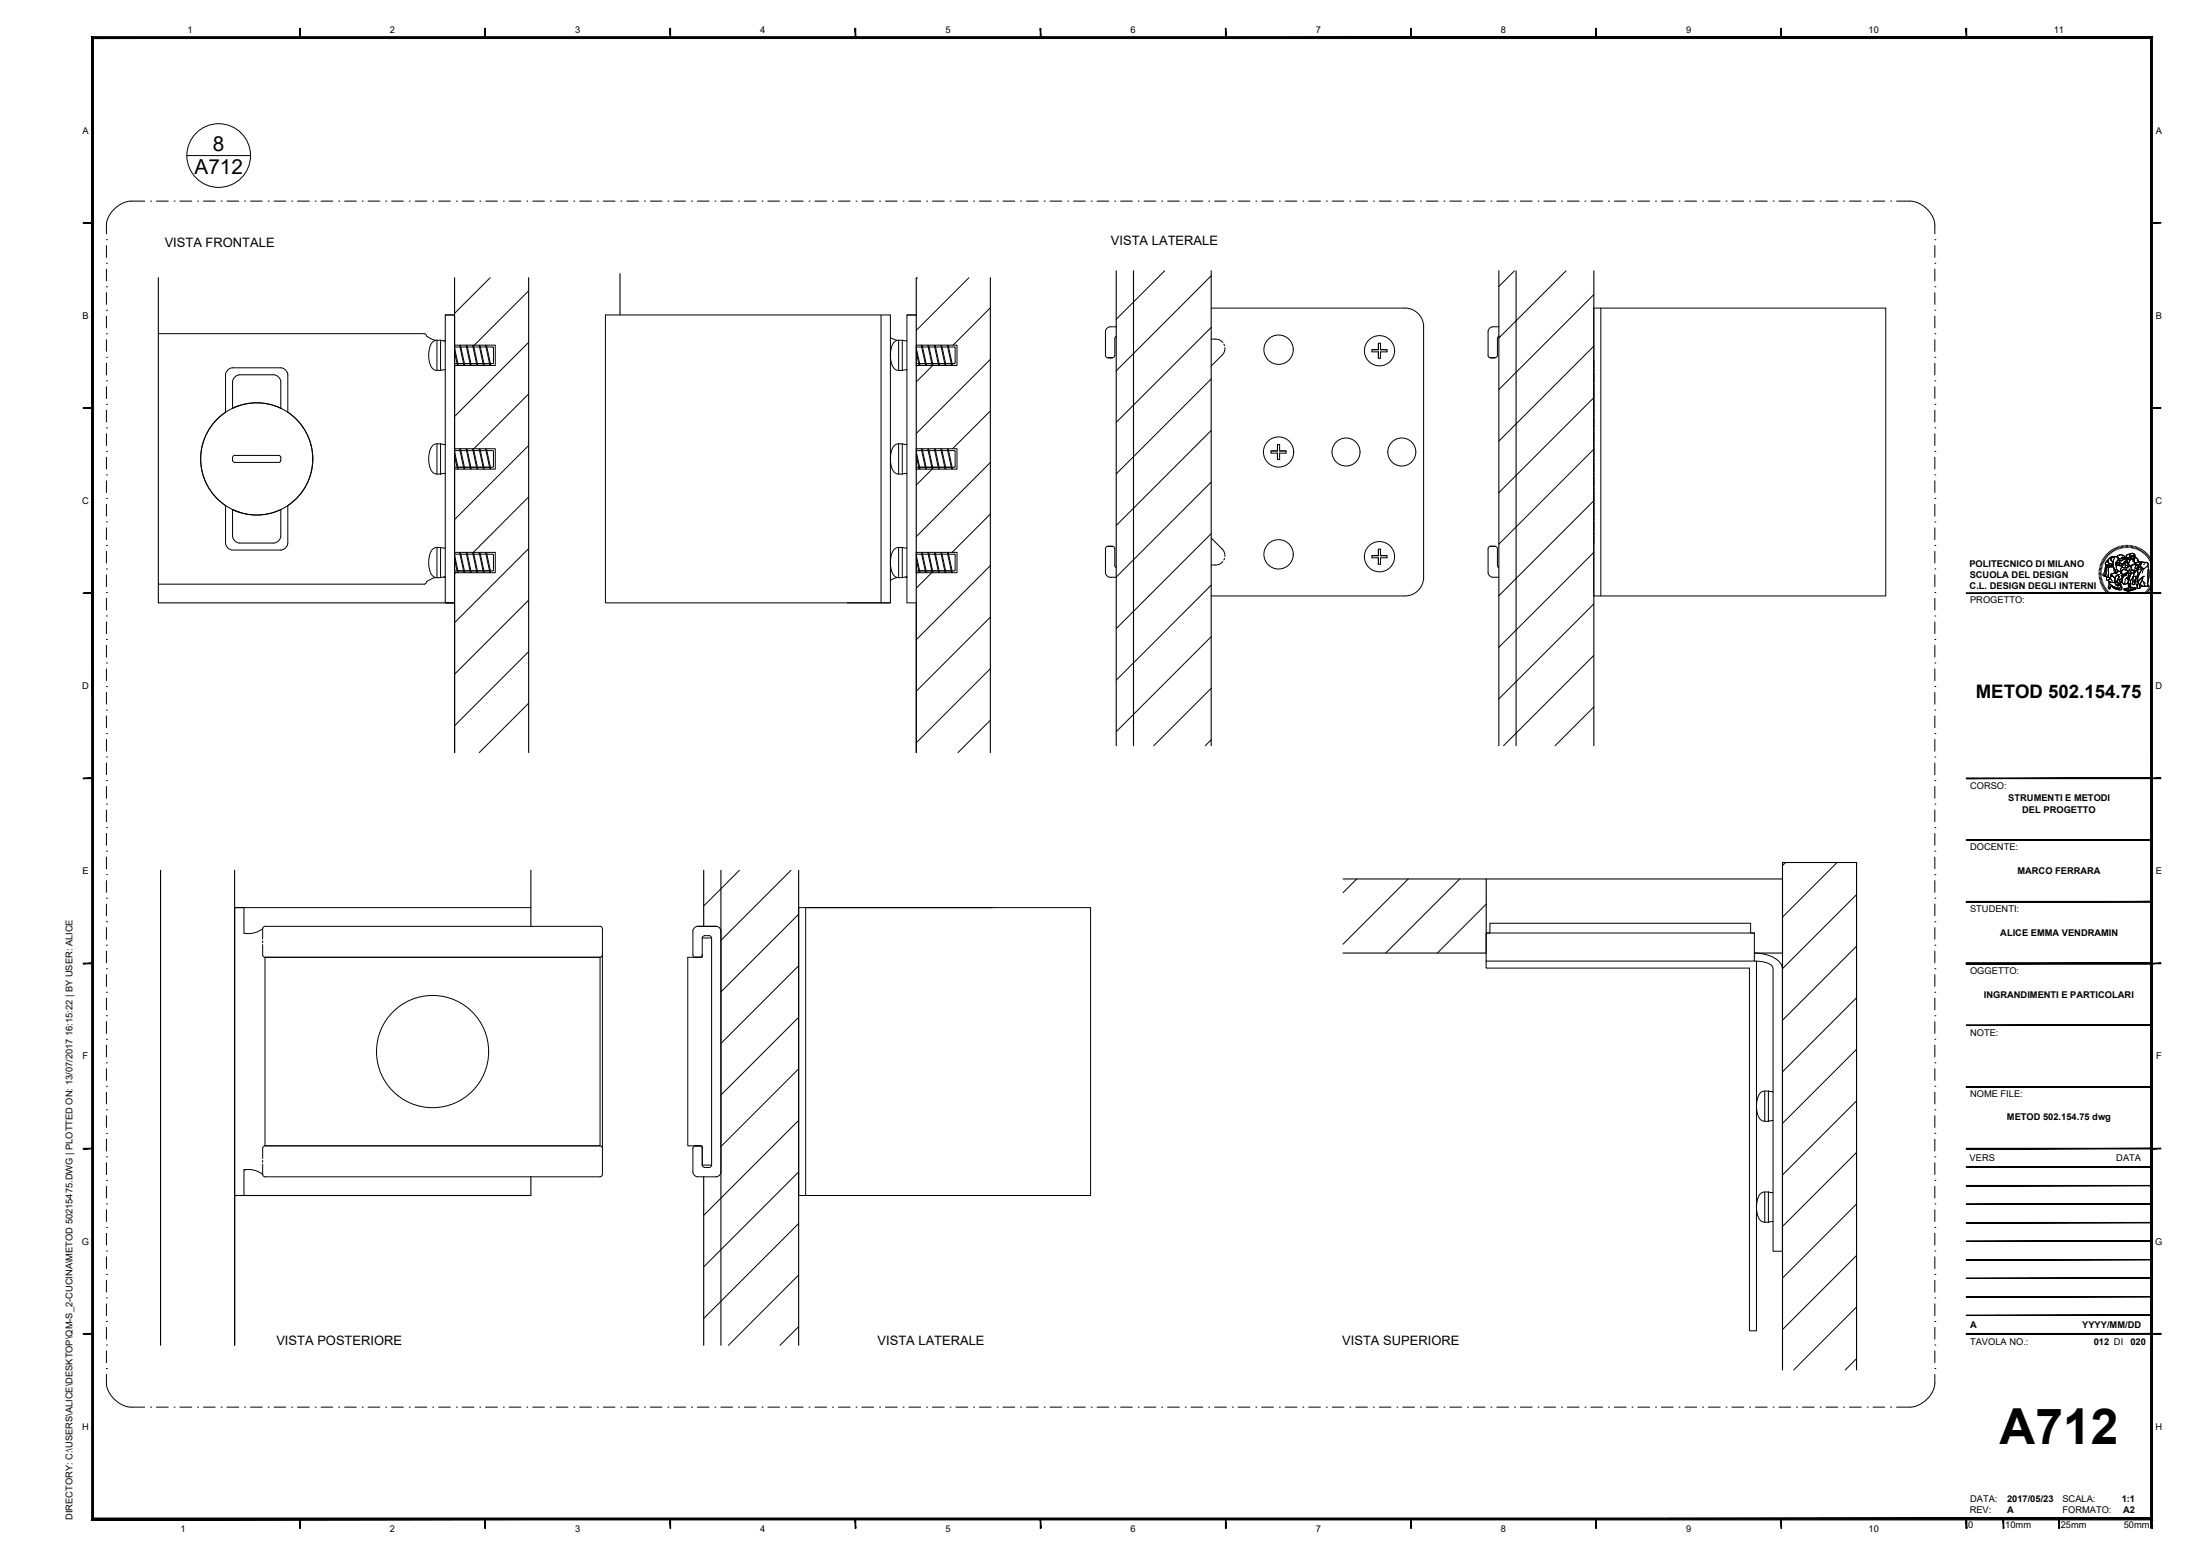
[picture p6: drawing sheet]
<svg xmlns="http://www.w3.org/2000/svg" width="594mm" height="420mm" viewBox="0 0 594 420" stroke-linecap="round" stroke-linejoin="round" font-family="sans-serif">
<!-- layer: A-FURN -->
<g fill="none" stroke="#000" stroke-width=".27">
<path d="M132.4 75l-9.6 9.6M142.8 78.5l-14.7 14.7M247.7 75l-.3 .3M261.6 75l-14.2 14.2M314.5 73.1l-13.1 13.1M327.1 74.5l-25.7 25.6M409 73.1l-4.3 4.2M422.9 73.1l-18.2 18.2M430.4 79.5l-25.7 25.7M122.8 93.7v-.5h10.9v5.5h-10.9M142.8 92.4l-20 20M247.4 93.2h11v5.5h-11"/>
<path d="M251.9 98.7l-4.5 4.4M267.4 83.1l-10 10.1M267.4 97l-20 20M327.1 88.4l-25.7 25.6M430.4 93.5l-25.7 25.6M142.8 106.4l-14.9 14.8M267.4 111l-10.2 10.2M327.1 116.2l-25.7 25.7M327.1 102.3l-25.7 25.7M430.4 107.4l-25.7 25.6M122.8 121.2h10.9v5.5h-10.9M142.8 120.3l-20 20"/>
<path d="M142.8 134.2l-15 15M247.4 121.2h11v5.5h-11M251.7 126.7l-4.3 4.3M267.4 124.9l-20 20M267.4 138.8l-10.3 10.4M327.1 130.2l-25.7 25.6M430.4 121.3l-25.7 25.6M430.4 135.2l-25.7 25.7M122.8 149.2h10.9v5.4h-10.9M142.8 148.1l-20 20M247.4 149.2h11v5.4h-11M251.6 154.6l-4.2 4.2"/>
<path d="M267.4 152.7l-20 20M327.1 144.1l-25.7 25.6M327.1 158l-25.7 25.7M430.4 149.1l-25.7 25.7M142.8 162l-20 20M142.8 176l-20 20M247.4 162.8v40.4M267.4 166.6l-20 20.1M327.1 171.9l-25.7 25.7M430.4 163.1l-25.7 25.6M430.4 177l-24.4 24.4M142.8 189.9l-13.4 13.3"/>
<path d="M267.4 180.6l-20 20M267.4 194.5l-8.7 8.7M327.1 185.8l-15.6 15.6M327.1 199.8l-1.6 1.6M430.4 190.9l-10.5 10.5M199.7 235l-9.7 9.7M213.6 235l-18.9 18.9M366.4 237.3l-3.7 3.7M380.3 237.3l-17.6 17.7M394.2 237.3l-20 20M482.2 232.9l-.9 .8M496.1 232.9l-14.8 14.8"/>
<path d="M215.7 246.9l-21 20.9M401.3 244.2l-13.2 13.1M501.3 241.6l-20 20M501.3 255.5l-20 20M215.7 260.8l-21 21M215.7 274.7l-21 21M501.3 269.4l-20 20M215.7 288.6l-21 21M501.3 283.3l-20 20M501.3 297.3l-20 20M215.7 302.5l-25.7 25.7M215.7 316.5l-25.7 25.6"/>
<path d="M501.3 311.2l-20 20M215.7 330.4l-25.7 25.6M501.3 325.1l-20 20M501.3 339l-20 20M215.7 344.3l-19 19M215.7 358.2l-5.1 5.1M501.3 352.9l-16.9 17M501.3 366.9l-3 3"/>
</g>
<g fill="none" stroke="#000" stroke-width=".3">
<path d="M42.8 75v87.8h80v40.4v-128.2M142.8 75v128.2M167.4 73.9v11.2M247.4 75v128.2M267.4 75v128.2M301.4 73.1v128.3M306.1 73.1v128.3M327.1 73.1v128.3M404.7 73.1v128.3M409.4 73.1v128.3M430.4 73.1v128.3M43.4 235v128.3"/>
<path d="M63.4 235v128.3v-40.5h80v-5M143.4 235v15.1M190 235v15.1M194.7 235v128.3M215.7 235v128.3M362.7 237.3h118.6v20h-7.6M401.3 237.3v20h-38.6M190 317.8v45.5M481.3 369.9v-137h20v137"/>
</g>
<!-- layer: meccanismi -->
<g fill="none" stroke="#000" stroke-width=".27">
<path d="M42.8 90.1h71.8l.5 .3a3.4 3.4 0 0 0 2.5 1.5M61.5 99.9l1.3-.6h13a2.09 2.09 0 0 1 1.9 1.9v10.1a15.2 15.2 0 0 1 0 25.2v10.1a2.11 2.11 0 0 1-1.9 1.9h-13a2.14 2.14 0 0 1-1.9-1.9v-10.1a15.2 15.2 0 0 1 0-25.2v-10.1l.2-.7zM120.2 85.1h2.6v77.7h-2.6M120.2 92h-.4M122.8 85.1h-2.6v77.7M163.5 85.1h76.9v77.7h-76.9zM237.9 85.1v77.7M240.4 91.1l1.9 .8M244.9 85.1h2.5h-2.5v77.7h2.5M300.4 96.6h-1.3h1.3M301.4 88.2l-1.9 .1-.6 .3-.4 .7v6.7l.2 .4 .4 .2M301.4 90.8l-.4 .5v4.7l-.2 .4-.4 .2"/>
<path d="M327.1 83.2h52.3a5.1 5.1 0 0 1 5 5M327.1 91.6h1.1a2.55 2.55 0 0 1 2 .9M330.5 92.9l.2 .4M330.8 93.8a2.55 2.55 0 0 1-.8 2.1l-2.9 2.9M384.4 88.2v67.7M403.7 96.6h-1.2h1.2M404.7 88.2l-1.9 .1-.6 .3-.3 .6-.1 6.8 .2 .4 .5 .2M405 90.8l-.6 .5-.1 4.8-.6 .5M430.4 83.2h78.8v77.7h-78.8zM430.4 97.5v1.8M430.4 99.8v.5M432.3 83.2v77.7"/>
<path d="M63.4 101.8l1.3-.6h9.2a2.12 2.12 0 0 1 1.9 1.9v7.1a15.1 15.1 0 0 0-13 .1v-7.4zM64.6 109.5l-1.8 .7M430.4 100.8v2.5M430.4 103.8v.5M430.4 104.8v2.5M430.4 107.8v.5M430.4 108.8v2.5M430.4 111.8v.5M430.4 112.8v2.5M430.4 115.8v.5M430.4 116.8v2.5M430.4 119.8v.5"/>
<path d="M62.8 137.6a15.1 15.1 0 0 0 13 0v7.2a2.09 2.09 0 0 1-1.9 1.8h-9.2a2.12 2.12 0 0 1-1.9-1.8zM62.8 137.6l1.8 .7M63 123.2l.4-.2h11.9l.5 .3v1l-.2 .4-.3 .2h-11.9l-.6-.5zM430.4 120.8v2.5M430.4 123.8v.5M430.4 124.8v2.5M430.4 127.8v.5M430.4 128.8v2.5M430.4 131.8v.5M430.4 132.8v2.5M430.4 135.8v.5M430.4 136.8v2.5"/>
<path d="M430.4 139.8v.5M117.6 155.9a3.5 3.5 0 0 0-2.6 1.6l-.4 .2h-71.8M119.8 155.8l.4 .1M242.3 155.9l-1.9 .8M244.5 155.8l.4 .1M299.1 147.5l-.4 .2-.2 .4v6.7l.4 .7 .6 .4h1.9M300.4 147.5h-1.3h1.3M300.4 147.5l.4 .2 .2 .4v4.7l.4 .5M327.1 145.3l2.9 3a2.54 2.54 0 0 1 .8 2M330.2 151.6a2.51 2.51 0 0 1-2 1h-1.1M330.7 150.8l-.2 .4M384.4 155.9a5.1 5.1 0 0 1-5 5h-52.3"/>
<path d="M402.5 147.5l-.5 .2-.2 .4 .1 6.9 .3 .5 .7 .4h1.8M403.7 147.5h-1.2h1.2M403.7 147.5l.6 .5 .1 4.7 .3 .6M430.4 140.8v2.5M430.4 143.8v.5M430.4 144.8v1.9M120.2 162.8h2.6M228.8 162.8h11.6M63.4 245.1h2.5h-2.5v77.7h2.5M70.9 253.6v-2.8l.2-.5 .5-.2h90.4l.5 .2 .2 .5v66.3l-.3 .6-90.8 .1-.5-.2-.2-.5M70.9 255.1v2.8l.2 .4 .5 .2M70.9 254.1v.5"/>
<path d="M71.6 258.5v50.9h90.4v-50.9M71.6 258.5h90.4M143.4 245.1h-77.5v6.9a6.2 6.2 0 0 0 5-1.2M162.7 257.9l-.2 .4-.5 .2M187.7 258.5l-.4-.2-.2-.4v-6.6l.4-.8 .9-.4h5l.9 .4 .4 .9v65.1l-.4 .9-.9 .4h-5l-.9-.4-.4-.8v-6.6l.2-.4 .4-.2M189 258.5h-1.3h1.3M189.6 257.9l-.2 .4-.4 .2M189.6 253.3l.2-.4 .5-.3 1.3 .1 .6 .6M189.6 257.9v.6h-3.9v50.9h3.9v5.2M189.6 253.3v4.6M189.6 253.3h2.6M192.2 253.3v61.3"/>
<path d="M268 245.1h-52.3v77.7h78.8v-77.7h-76.9v77.7M401.3 259.5v1.9h71.1v98h1.9v-99.9M401.3 259.5h72.4M401.3 251.9h1v-2.6h70.4v2.6h1M473.7 251.9v7.6a5.7 5.7 0 0 1 4.9 1.5l.2 .7v76.2h2.5v-76.2a4.9 4.9 0 0 0-4.2-3.9l-3.4-.5M473.7 251.9h-72.4v7.6M65.9 315.9v6.9M66.3 315.8l-.4 .1a6.2 6.2 0 0 1 5 1.2M70.9 313.3v.5M70.9 314.3v2.8M162.7 310l-.2-.4-.5-.2h-90.4l-.7 .5v2.9M189 309.4h-1.3h1.3"/>
<path d="M189 309.4l.6 .5v4.7M189.6 314.6l.2 .4 .5 .2h1.3l.6-.6M189.6 314.6h2.6M63.4 322.8h2.5"/>
<circle cx="345.3" cy="94.4" r="4"/>
<circle cx="69.3" cy="123.9" r="15.1"/>
<circle cx="363.5" cy="122.1" r="3.8"/>
<circle cx="378.5" cy="122.1" r="3.8"/>
<circle cx="345.3" cy="149.7" r="4"/>
<circle cx="116.8" cy="283.9" r="15.1"/>
</g>
<!-- layer: viti -->
<g fill="none" stroke="#000" stroke-width=".27">
<path d="M118 91.9v8.1M119 91.9v8.1M120.2 99.8l-1.3 .2M120.2 92.1l-2.2-.2a2.57 2.57 0 0 0-2.1 2.8l-.1 1.3a4 4 0 0 0 1.8 4h.4M122.8 93.7h10.2l.3 .2v4.1l-.3 .2h-10.2M122.8 98.8h.1M122.8 94l.8 4.6-.8-3.5M122.8 93.1v5.7M124.1 93.3h.3l1 5.3zM125.9 93.3h.2l1 5.3zM127.7 93.3h.2l1 5.3zM129.4 93.3h.2l1 5.3z"/>
<path d="M131.2 93.3h.2l1 5.3zM242.7 91.9v8.1M243.6 91.9v8.1M244.9 99.8l-1.3 .2M244.9 92.1l-2.2-.2a2.55 2.55 0 0 0-2.2 2.8l-.1 1.3a4.5 4.5 0 0 0 1.7 3.9l.6 .1M247.4 93.7h10.3l.2 .2v4.1l-.2 .2h-10.3M247.4 98.8h.1M247.4 94l.9 4.6-.1-.1-.8-3.4M247.4 93.1v5.7M248.8 93.3h.2l1.1 5.3zM250.6 93.3h.2l1 5.3zM252.3 93.3h.3l1 5.3z"/>
<path d="M254.1 93.3h.2l1 5.3zM255.8 93.3h.3l1 5.3zM372.2 92.7v1.7h-1.7M372.2 95v1.8M372.8 94.4v-1.7h-.6v1.7h-1.7v.6h1.7M372.8 94.4h1.8v.6h-1.8v1.8h-.6v-1.8M372.8 94.4h1.8M118 100h.9M118 119.8v8.2M119 119.8v8.2M242.7 100h.9M242.7 119.8v8.2"/>
<path d="M243.6 119.8v8.2M118 128h.9M120.2 127.8l-1.3 .2M120.2 120.1l-2.2-.3a2.59 2.59 0 0 0-2.1 2.8l-.1 1.4a4 4 0 0 0 1.8 4h.4M122.8 121.7h10.2l.3 .2v4l-.3 .3h-10.2M122.8 122l.9 4.6-.2-.1-.7-3.5M122.8 121.1v5.7M124.1 121.3h.3l1.1 5.3-.2-.1zM125.9 121.3h.2l1.1 5.3-.2-.1zM127.7 121.3h.2l1.1 5.3-.2-.1zM129.4 121.3h.2l1.1 5.3-.2-.1zM131.2 121.3h.2l1.1 5.3-.2-.1z"/>
<path d="M242.7 128h.9M244.9 127.8l-1.3 .2M244.9 120.1l-2.2-.3a2.58 2.58 0 0 0-2.2 2.8l-.1 1.4a4.5 4.5 0 0 0 1.7 3.9l.6 .1M247.4 121.7h10.3l.2 .2v4l-.2 .3h-10.3M247.4 122l.9 4.6-.1-.1-.8-3.5M247.4 121.1v5.7M248.8 121.3h.2l1.1 5.3-.2-.1zM250.6 121.3h.2l1.1 5.3-.2-.1zM252.3 121.3h.3l1 5.3-.2-.1zM254.1 121.3h.2l1.1 5.3-.2-.1zM255.8 121.3h.3l1 5.3-.2-.1zM345 120v1.8h-1.8"/>
<path d="M345 122.4v1.7M345.5 121.8v-1.8h-.5v1.8h-1.8v.6h1.8M345.5 121.8h1.8v.6h-1.8v1.7h-.5v-1.7M345.5 121.8h1.8M118 147.8v8.2M118 156h.9M119 147.8v8.2M120.2 155.8l-1.3 .2M120.2 148l-2.2-.2a2.57 2.57 0 0 0-2.1 2.8l-.1 1.4a4.5 4.5 0 0 0 1.6 3.9l.6 .1M122.8 149.7l10.2-.1 .3 .3v4l-.3 .2h-10.2M122.8 154.7h.1M122.8 149.9l.9 4.7-.2-.1-.7-3.5"/>
<path d="M122.8 149.1v5.6M124.1 149.3h.3l1.1 5.3-.2-.1zM125.9 149.3h.2l1.1 5.3-.2-.1zM127.7 149.3h.2l1.1 5.3-.2-.1zM129.4 149.3h.2l1.1 5.3-.2-.1zM131.2 149.3h.2l1.1 5.3-.2-.1zM242.7 156h.9M242.7 147.8v8.2M243.6 147.8v8.2M244.9 155.8l-1.3 .2M244.9 148l-2.2-.2a2.55 2.55 0 0 0-2.2 2.8l-.1 1.3a4.5 4.5 0 0 0 1.7 4l.6 .1M247.4 149.7l10.3-.1 .2 .3v4l-.2 .2h-10.3"/>
<path d="M247.4 154.7h.1M247.4 149.9l.9 4.7-.1-.1-.8-3.5M247.4 149.1v5.6M248.8 149.3h.2l1.1 5.3-.2-.1zM250.6 149.3h.2l1.1 5.3-.2-.1zM252.3 149.3h.3l1 5.3-.2-.1zM254.1 149.3h.2l1.1 5.3-.2-.1zM255.8 149.3h.3l1 5.3-.2-.1zM372.2 148.3v1.7h-1.7M372.2 150.6v1.8M372.8 150v-1.7h-.6v1.7h-1.7v.6h1.7M372.8 150h1.8v.6h-1.8v1.8h-.6v-1.8"/>
<path d="M372.8 150h1.8M476.5 294.6v8.2M477.5 294.6v8.2M477.6 294.6l1.2 .2M477.6 294.6h-1.1a2.55 2.55 0 0 0-2.1 2.8l-.1 1.4a4.8 4.8 0 0 0 1.5 3.8l.7 .2M477.6 302.8h-1.1M478.8 302.6l-1.2 .2M476.5 321.9v8.1M477.5 321.9v8.1M477.6 321.9l1.2 .2M477.6 321.9h-1.1a2.55 2.55 0 0 0-2.1 2.8l-.1 1.3a4.5 4.5 0 0 0 1.7 3.9l.5 .1M478.8 329.8l-2.3 .2"/>
<circle cx="372.5" cy="94.7" r="4.1"/>
<circle cx="345.3" cy="122.1" r="4.1"/>
<circle cx="372.5" cy="150.3" r="4.1"/>
</g>
<!-- layer: G-ANNO-DIM -->
<g fill="none" stroke="#000" stroke-width=".27">
<path d="M39.1 54.3h-3.6a7.4 7.4 0 0 0-6.8 6.5v2.3M40.7 54.3h.1M42.2 54.3h3.2M47 54.3h.1M48.6 54.3h3.2M50.5 42h17.1M53.4 54.3h.1M54.9 54.3h3.2M59.7 54.3h.1M61.3 54.3h3.2M66.1 54.3h.1M67.6 54.3h3.2"/>
<path d="M72.4 54.3h.1M74 54.3h3.2M78.8 54.3h.1M80.3 54.3h3.2M85.1 54.3h.1M86.7 54.3h3.2M91.5 54.3h.1M93 54.3h3.2M97.8 54.3h.1M99.4 54.3h3.2M104.2 54.3h.1M105.7 54.3h3.2"/>
<path d="M110.5 54.3h.1M112.1 54.3h3.2M116.9 54.3h.1M118.4 54.3h3.2M123.2 54.3h.1M124.8 54.3h3.2M129.6 54.3h.1M131.1 54.3h3.2M135.9 54.3h.1M137.5 54.3h3.2M142.3 54.3h.1M143.8 54.3h3.2"/>
<path d="M148.6 54.3h.1M150.2 54.3h3.2M155 54.3h.1M156.5 54.3h3.2M161.3 54.3h.1M162.9 54.3h3.2M167.7 54.3h.1M169.2 54.3h3.2M174 54.3h.1M175.6 54.3h3.2M180.4 54.3h.1M181.9 54.3h3.2"/>
<path d="M186.7 54.3h.1M188.3 54.3h3.2M193.1 54.3h.1M194.6 54.3h3.2M199.4 54.3h.1M201 54.3h3.2M205.8 54.3h.1M207.3 54.3h3.2M212.1 54.3h.1M213.7 54.3h3.2M218.5 54.3h.1M220 54.3h3.2"/>
<path d="M224.8 54.3h.1M226.4 54.3h3.2M231.2 54.3h.1M232.7 54.3h3.2M237.5 54.3h.1M239.1 54.3h3.2M243.9 54.3h.1M245.4 54.3h3.2M250.2 54.3h.1M251.8 54.3h3.2M256.6 54.3h.1M258.1 54.3h3.2"/>
<path d="M262.9 54.3h.1M264.5 54.3h3.2M269.3 54.3h.1M270.8 54.3h3.2M275.6 54.3h.1M277.2 54.3h3.2M282 54.3h.1M283.5 54.3h3.2M288.3 54.3h.1M289.9 54.3h3.2M294.7 54.3h.1M296.2 54.3h3.2"/>
<path d="M301 54.3h.1M302.6 54.3h3.2M307.4 54.3h.1M308.9 54.3h3.2M313.7 54.3h.1M315.3 54.3h3.2M320.1 54.3h.1M321.6 54.3h3.2M326.4 54.3h.1M328 54.3h3.2M332.8 54.3h.1M334.3 54.3h3.2"/>
<path d="M339.1 54.3h.1M340.7 54.3h3.2M345.5 54.3h.1M347 54.3h3.2M351.8 54.3h.1M353.4 54.3h3.2M358.2 54.3h.1M359.7 54.3h3.2M364.5 54.3h.1M366.1 54.3h3.2M370.9 54.3h.1M372.4 54.3h3.2"/>
<path d="M377.2 54.3h.1M378.8 54.3h3.2M383.6 54.3h.1M385.1 54.3h3.2M389.9 54.3h.1M391.5 54.3h3.2M396.3 54.3h.1M397.8 54.3h3.2M402.6 54.3h.1M404.2 54.3h3.2M409 54.3h.1M410.5 54.3h3.2"/>
<path d="M415.3 54.3h.1M416.9 54.3h3.2M421.7 54.3h.1M423.2 54.3h3.2M428 54.3h.1M429.6 54.3h3.2M434.3 54.3h.1M435.9 54.3h3.2M440.7 54.3h.1M442.3 54.3h3.2M447 54.3h.1M448.6 54.3h3.2"/>
<path d="M453.4 54.3h.1M455 54.3h3.2M459.7 54.3h.1M461.3 54.3h3.2M466.1 54.3h.1M467.7 54.3h3.2M472.4 54.3h.1M474 54.3h3.2M478.8 54.3h.1M480.4 54.3h3.2M485.1 54.3h.1M486.7 54.3h3.2"/>
<path d="M491.5 54.3h.1M493.1 54.3h3.2M497.8 54.3h.1M499.4 54.3h3.2M504.2 54.3h.1M505.8 54.3h3.2M510.5 54.3h.1M512.1 54.3h3.7a7.4 7.4 0 0 1 6.7 6.5v2.3M28.7 77.4h.1M28.7 71.1h.1M28.7 64.7h.1M28.7 66.3v3.2"/>
<path d="M28.7 72.7v3.1M28.7 79v3.2M522.5 64.7h.1M522.5 71.1h.1M522.5 77.4h.1M522.5 66.3v3.2M522.5 72.7v3.1M522.5 79v3.2M28.7 96.5h.1M28.7 90.1h.1M28.7 83.8h.1M28.7 85.4v3.1"/>
<path d="M28.7 91.7v3.2M28.7 98.1v3.1M522.5 83.8h.1M522.5 90.1h.1M522.5 96.5h.1M522.5 85.4v3.1M522.5 91.7v3.2M522.5 98.1v3.1M28.7 115.5h.1M28.7 109.2h.1M28.7 102.8h.1M28.7 104.4v3.2"/>
<path d="M28.7 110.8v3.1M28.7 117.1v3.2M522.5 102.8h.1M522.5 109.2h.1M522.5 115.5h.1M522.5 104.4v3.2M522.5 110.8v3.1M522.5 117.1v3.2M28.7 134.6h.1M28.7 128.2h.1M28.7 121.9h.1M28.7 123.5v3.1"/>
<path d="M28.7 129.8v3.2M28.7 136.2v3.1M522.5 121.9h.1M522.5 128.2h.1M522.5 134.6h.1M522.5 123.5v3.1M522.5 129.8v3.2M522.5 136.2v3.1M28.7 160h.1M28.7 153.6h.1M28.7 147.3h.1M28.7 140.9h.1"/>
<path d="M28.7 142.5v3.2M28.7 148.9v3.1M28.7 155.2v3.2M522.5 140.9h.1M522.5 147.3h.1M522.5 153.6h.1M522.5 160h.1M522.5 142.5v3.2M522.5 148.9v3.1M522.5 155.2v3.2M28.7 179h.1M28.7 172.7h.1"/>
<path d="M28.7 166.3h.1M28.7 161.6v3.1M28.7 167.9v3.2M28.7 174.3v3.1M522.5 166.3h.1M522.5 172.7h.1M522.5 179h.1M522.5 161.6v3.1M522.5 167.9v3.2M522.5 174.3v3.1M28.7 198.1h.1M28.7 191.7h.1"/>
<path d="M28.7 185.4h.1M28.7 180.6v3.2M28.7 187v3.1M28.7 193.3v3.2M28.7 199.7v3.1M522.5 185.4h.1M522.5 191.7h.1M522.5 198.1h.1M522.5 180.6v3.2M522.5 187v3.1M522.5 193.3v3.2M522.5 199.7v3.1"/>
<path d="M28.7 217.1h.1M28.7 210.8h.1M28.7 204.4h.1M28.7 206v3.2M28.7 212.4v3.1M28.7 218.7v3.2M522.5 204.4h.1M522.5 210.8h.1M522.5 217.1h.1M522.5 206v3.2M522.5 212.4v3.1M522.5 218.7v3.2"/>
<path d="M28.7 236.2h.1M28.7 229.8h.1M28.7 223.5h.1M28.7 225.1v3.1M28.7 231.4v3.2M28.7 237.8v3.1M522.5 223.5h.1M522.5 229.8h.1M522.5 236.2h.1M522.5 225.1v3.1M522.5 231.4v3.2M522.5 237.8v3.1"/>
<path d="M28.7 255.2h.1M28.7 248.9h.1M28.7 242.5h.1M28.7 244.1v3.2M28.7 250.5v3.1M28.7 256.8v3.2M522.5 242.5h.1M522.5 248.9h.1M522.5 255.2h.1M522.5 244.1v3.2M522.5 250.5v3.1M522.5 256.8v3.2"/>
<path d="M28.7 274.3h.1M28.7 267.9h.1M28.7 261.6h.1M28.7 263.2v3.1M28.7 269.5v3.2M28.7 275.9v3.1M522.5 261.6h.1M522.5 267.9h.1M522.5 274.3h.1M522.5 263.2v3.1M522.5 269.5v3.2M522.5 275.9v3.1"/>
<path d="M28.7 299.7h.1M28.7 293.3h.1M28.7 287h.1M28.7 280.6h.1M28.7 282.2v3.2M28.7 288.6v3.1M28.7 294.9v3.2M522.5 280.6h.1M522.5 287h.1M522.5 293.3h.1M522.5 299.7h.1M522.5 282.2v3.2"/>
<path d="M522.5 288.6v3.1M522.5 294.9v3.2M28.7 318.7h.1M28.7 312.4h.1M28.7 306h.1M28.7 301.3v3.1M28.7 307.6v3.2M28.7 314v3.1M522.5 306h.1M522.5 312.4h.1M522.5 318.7h.1M522.5 301.3v3.1"/>
<path d="M522.5 307.6v3.2M522.5 314v3.1M28.7 337.8h.1M28.7 331.4h.1M28.7 325.1h.1M28.7 320.3v3.2M28.7 326.7v3.1M28.7 333v3.2M28.7 339.4v3.1M522.5 325.1h.1M522.5 331.4h.1M522.5 337.8h.1"/>
<path d="M522.5 320.3v3.2M522.5 326.7v3.1M522.5 333v3.2M522.5 339.4v3.1M28.7 356.8h.1M28.7 350.5h.1M28.7 344.1h.1M28.7 345.7v3.2M28.7 352.1v3.1M28.7 358.4v3.2M522.5 344.1h.1M522.5 350.5h.1"/>
<path d="M522.5 356.8h.1M522.5 345.7v3.2M522.5 352.1v3.1M522.5 358.4v3.2M28.7 369.5h.1M28.7 363.2h.1M28.7 371.1v2.4a7.4 7.4 0 0 0 6.8 6.5h3.6M28.7 364.8v3.1M40.7 380h.1M42.2 380h3.2M47 380h.1M48.6 380h3.2"/>
<path d="M53.4 380h.1M54.9 380h3.2M59.7 380h.1M61.3 380h3.2M66.1 380h.1M67.6 380h3.2M72.4 380h.1M74 380h3.2M78.8 380h.1M80.3 380h3.2M85.1 380h.1M86.7 380h3.2"/>
<path d="M91.5 380h.1M93 380h3.2M97.8 380h.1M99.4 380h3.2M104.2 380h.1M105.7 380h3.2M110.5 380h.1M112.1 380h3.2M116.9 380h.1M118.4 380h3.2M123.2 380h.1M124.8 380h3.2"/>
<path d="M129.6 380h.1M131.1 380h3.2M135.9 380h.1M137.5 380h3.2M142.3 380h.1M143.8 380h3.2M148.6 380h.1M150.2 380h3.2M155 380h.1M156.5 380h3.2M161.3 380h.1M162.9 380h3.2"/>
<path d="M167.7 380h.1M169.2 380h3.2M174 380h.1M175.6 380h3.2M180.4 380h.1M181.9 380h3.2M186.7 380h.1M188.3 380h3.2M193.1 380h.1M194.6 380h3.2M199.4 380h.1M201 380h3.2"/>
<path d="M205.8 380h.1M207.3 380h3.2M212.1 380h.1M213.7 380h3.2M218.5 380h.1M220 380h3.2M224.8 380h.1M226.4 380h3.2M231.2 380h.1M232.7 380h3.2M237.5 380h.1M239.1 380h3.2"/>
<path d="M243.9 380h.1M245.4 380h3.2M250.2 380h.1M251.8 380h3.2M256.6 380h.1M258.1 380h3.2M262.9 380h.1M264.5 380h3.2M269.3 380h.1M270.8 380h3.2M275.6 380h.1M277.2 380h3.2"/>
<path d="M282 380h.1M283.5 380h3.2M288.3 380h.1M289.9 380h3.2M294.7 380h.1M296.2 380h3.2M301 380h.1M302.6 380h3.2M307.4 380h.1M308.9 380h3.2M313.7 380h.1M315.3 380h3.2"/>
<path d="M320.1 380h.1M321.6 380h3.2M326.4 380h.1M328 380h3.2M332.8 380h.1M334.3 380h3.2M339.1 380h.1M340.7 380h3.2M345.5 380h.1M347 380h3.2M351.8 380h.1M353.4 380h3.2"/>
<path d="M358.2 380h.1M359.7 380h3.2M364.5 380h.1M366.1 380h3.2M370.9 380h.1M372.4 380h3.2M377.2 380h.1M378.8 380h3.2M383.6 380h.1M385.1 380h3.2M389.9 380h.1M391.5 380h3.2"/>
<path d="M396.3 380h.1M397.8 380h3.2M402.6 380h.1M404.2 380h3.2M409 380h.1M410.5 380h3.2M415.3 380h.1M416.9 380h3.2M421.7 380h.1M423.2 380h3.2M428 380h.1M429.6 380h3.2"/>
<path d="M434.3 380h.1M435.9 380h3.2M440.7 380h.1M442.3 380h3.2M447 380h.1M448.6 380h3.2M453.4 380h.1M455 380h3.2M459.7 380h.1M461.3 380h3.2M466.1 380h.1M467.7 380h3.2"/>
<path d="M472.4 380h.1M474 380h3.2M478.8 380h.1M480.4 380h3.2M485.1 380h.1M486.7 380h3.2M491.5 380h.1M493.1 380h3.2M497.8 380h.1M499.4 380h3.2M504.2 380h.1M505.8 380h3.2"/>
<path d="M510.5 380h.1M522.5 363.2h.1M522.5 369.5h.1M522.5 371.1v2.4a7.4 7.4 0 0 1-6.7 6.5h-3.7M522.5 364.8v3.1"/>
<circle cx="59.1" cy="42" r="8.6"/>
</g>
<!-- layer: G-ANNO-LOGO -->
<g fill="none" stroke="#000" stroke-width=".27">
<path d="M566.8 154.8h.6M566.8 154.5h.6M566.8 154.1l.7 .1M566.8 153.8l.7 .1M566.9 153.4l.7 .1M567 153.1l.6 .1M567.1 152.7l.6 .2M567.2 152.4l.6 .2M567.3 152l.6 .3M567.4 151.7l.6 .3M567.4 155.2h-.6M567.5 155.5h-.7"/>
<path d="M567.5 155.8l-.7 .1M567.5 156.1l-.6 .2M567.6 151.4l.6 .3M567.6 156.5l-.6 .1M567.7 156.8l-.7 .2M567.7 151.1l.6 .3M567.8 157.1l-.7 .2M567.9 157.4l-.6 .2M567.9 150.8l.6 .3M568 157.7l-.6 .3M568.1 150.5l.6 .4M568.2 158l-.6 .3"/>
<path d="M568.3 158.3l-.6 .3M568.3 150.2l.6 .4M568.5 158.6l-.6 .3M568.6 149.9l.5 .5M568.6 152.5l1.4 .3 .6-.4 .1 .6h-1.8l-.2-.2zM568.7 152.5v.4M568.7 158.8l-.6 .4M568.8 149.6l.5 .5M568.8 153l-.2 .5-.2 1.3-.3 .7 .4 .2M568.9 159.1l-.6 .4M569 151.4l.3-.2-.1 .5 .2 .4 1.1 .3-.5 .4-.5-.3-.7 .1-.3-.5zM569.1 149.4l.4 .5"/>
<path d="M569.1 159.3l-.6 .5M569.1 153l.4 .1-.2 .4v2.3l-.3 .1-.5-.3 .2-.6 .1-1.4zM569.1 153l-.3 .5-.1 1.5-.2 .7 .7 .2M569.3 151.2l-.8 .8 .2 .5 1.3 .3 .6-.4M569.3 159.6l-.5 .4M569.3 149.1l.5 .6M569.3 156.6l.1 .3 .5 .3 1.2-.1M569.4 151l.6-.6 1.3-.1-.9 .2-.4 .5 .1 .4 .5 .3-.1 .7-1.1-.4-.2-.3zM569.5 157v.5l.7 .7 2 .8M569.5 157l.6 .3 1-.2 .1 .5 .3 .3v.2l.2-.2 .3 .4-.2-.6 .3 .5-.1-.5 .4 .1-.8-.6 .3-.8 .4 .2 .5 1.6-.4 .6h-.7l-1.6-.8-.6-.5zM569.5 159.8l-.5 .5M569.5 153.1l1.2-.1 .6 1.2-.1 .5-1.2 .4 .2 .5-.4 .5-.4-.2-.1-.4v-2z"/>
<path d="M569.5 153.1l-.2 .5v2.2M569.6 148.9l.4 .5M569.6 157.6l.8 .7 1.4 .5 .7-.1 .3-.5 .2 .8-.4 .3-1.1-.2-1.4-.8-.4 .3 .1 .4h-.3l-.2-.5zM569.6 157.6l-.3 .9 .2 .5 .4-.2-.2-.2 .4-.3 1.3 .8 1.2 .2 .4-.3-.2-.8M569.8 156.1l-.8-.2-.2 .2v.5l.3 .1 .6-.3h.3l.5 .5M569.9 148.7l.4 .5M570 155.8l.4-.3 .8 .6-.1 1.1h-1.1l-.6-.3-.1-.3 .7-.2-.2-.3zM570 155.1l1.2-.4 .3 .1 .2-.4 .5-.1 .7 .3 .4 1.1-.2 .4-1 .5-.2-.2 .4-.5-.2-.4-.5-.2-.5 .8-.7-.6h-.4zM570.2 148.5l.3 .6M570.2 150.6l1.2-.3 .6 .5v.4l-.8 1.1 .5 1.6 .5 .4-.5 .1-.2 .4-.3-.2 .1-.4-.6-1.2-.1-1.3-.6-.5zM570.4 155.4l.7 .7M570.4 155.5l-.5 .4 .1 .5"/>
<path d="M570.5 148.3l.3 .6M570.7 153h-2.1l-.3 1.5-.5 .7 .3 .3M570.8 148.1l.3 .6M570.8 153.4l.2 1.4M571 150.6l-.3 .8-.1 1.1 .7 1.7-.1 .4 .3 .2 .2-.4 .5-.1-.6-.4-.4-1.6 .8-1.2-.2-.7h-1.5l-1 .6-.1 .8 .2 .2 1.1 .4M571.1 148l.3 .6M571.2 154.7l-1.2 .3v.5l.2 .1M571.3 150.3l-.8 .2-.5 .4 .1 .5 .5 .2M571.4 147.8l.3 .6M571.5 155.5l.2-.2 .6 .5-.7 1.3 .8 .7-.4-.1 .1 .5-.3-.5 .2 .6-.3-.4-.2 .2v-.2l-.4-.5v-1.2zM571.5 155.4h.3l.5 .4-.7 1.3 .8 .7-.4-.1 .1 .5-.3-.5 .2 .6-.3-.4-.2 .2v-.2l-.4-.6v-1.1zM571.5 151.7l1-.4-.1 .5-1.1 .5z"/>
<path d="M571.5 152.2l.8-.3 .3 .2-.4 .2 .2 .4-.7-.1zM571.6 152.2l.1 .4 .7 .1M571.7 150.4l.7-.6 1 .2 .3 .4-.1 .3-.5-.3-.4 .4-.7-.1M571.8 147.7l.2 .6M571.8 150.1l.5-.3h.6l.6 .3 .3 .4-.3 .2-.4-.3v.2l-.7 .3-.7-.5zM572 150.7l.7 .2 .5-.5 .3 .2-.2 .6-.4 .2-.5-.2-.5 .2zM572.1 147.6l.2 .6M572.2 154.3l.6 .2 .4 .7 .1 .7-.4 .3M572.3 156.6l.5 1.6-.3 .6h-.7M572.3 152.2h.8l-.2 .1v.4l-.3 .1-.4-.2zM572.3 151.9l.3 .2M572.4 151.6v.2l-1.1 .5"/>
<path d="M572.4 155.1l-.8 .2M572.4 147.5l.2 .6M572.5 151.3l-.4 .5M572.6 154.8l.7 .5M572.7 152.1l-.4 .1-.1 .4 .6 .2 .1-.5 .2-.1-.6 .1M572.7 155.3l.3 .5-.1 .4-.6 .4-.4-.2M572.8 154.5v-.3l.6-.4 1 .2 .2 .7h-.3l-1.1 .4 .6 .4 .4-.2 .2-.5 .3-.2-.3-.5-1.1-.3-.5 .7-.2-.1 .2-1.1 .3-.2 .2 .2h1.1l.5-.4v-.3l.6 .2 .1 1-.3 .4 .2 .7-.3 .5-.4 .1-.2 .6h-.4l.3 .3 .3-.1-.1 .4 .2-.2-.2 1.1-1.1 .2-.8-.7 .3-.6 .2-1.1M572.8 147.4l.1 .6M572.8 154.2l.6-.4h.6l.4 .3 .3 .5-1.6 .6zM572.8 157.1l.8 .7M573 151.2v.1M573.1 150.8l.2 .1"/>
<path d="M573.1 153.1l-.4 .5-.1 .8M573.1 156.5v.9M573.1 147.3l.1 .7M573.1 150.9h.1M573.2 155.1l1.2-.3-.2 .5-.4 .2zM573.2 155.9l-.3 1-.4 .4M573.5 151l.4-.2 .4 .2v-.2l.2 .4-.4 .1zM573.5 151.9l.2-.2h.7l.5 .8v.4h-.4l.1-.8-.6-.4-.3 .3 .2 1.3h-.6l-.3-.3zM573.5 147.3l.1 .6M573.5 150.7l-.2 .5-.4 .2-.5-.2-.5 .2M573.6 159l2-.4 1.1 .2-2 .6zM573.6 159l1.1 .4v.3l-1.1-.4z"/>
<path d="M573.8 151.8l.4-.1 .4 .4v.9l-.2 .3h-.5zM573.8 147.2l.1 .7M573.9 150.8l.2-.3h.3l.4 .4-.3 .3M573.9 155.3h.1M573.9 156.2l-.3 1.6 1-.2M573.9 150.6l.5-.1 .4 .5-.3 .2-.2-.4h-.4zM574 154.9l.1 .1M574 155.2l.1 .1M574.1 155h-.1M574.1 152h.1M574.2 152l-.2 .1M574.2 147.2v.7"/>
<path d="M574.3 151l-.3-.2-.5 .2 .6 .3 .4-.1-.2-.4v.2M574.3 156l.3 .1 .2-.6 .4-.1-.4 1.3v-.4l-.3 .1zM574.3 153.3v.7M574.4 154.8l-.2 .5-.4 .2-.4-.3M574.4 151.8l.2 .3-.1 .1M574.5 152l-.3-.3-.4 .2 .2 1-.2 .4h-.4l-.3-.3 .3-1.1 .3-.2 .5-.1 .4 .3 .3 1-.2 .1-.2-.3M574.5 147.2v.7M574.6 152.3l-.2 .1M574.6 152.1l.1 .6-.8-.1M574.6 153l-.2 .3h-.5M574.7 159.4l2-.6v.3l-2 .6zM574.7 159.4v.3"/>
<path d="M574.7 151l.2-.1 .1 .5-.2 .8M574.8 155.6h.1M574.8 156.2l-.1 .5 .2-.2M574.8 150.6l.1 .4M574.9 152.6l-.2-.5 .3-.4v-.6l-.3-.1v-.2l-.5-.4-.1-.2 .4-.5 .6-.1 .2 .1-.3 .7 .1 .8h.2v-.5l.3 .3 .5-.1-.1 .6 .2-.1 .4 .7-1.1 .7M574.9 147.2v.7M575 155.9l-.2 .3v-.3M575 153.6l-.2 1.4M575 152.8l.4 .2M575 157.7l.2-.1 .2 1-.3-.5-.4 .7zM575.1 154.8l-.4 .3v.5M575.2 155.4l-.4 .2-.2 .5h-.4l.3 .3 .3-.1"/>
<path d="M575.2 153.7l-.4 .8M575.3 147.2l-.1 .7M575.3 149.7l.7-.3 .5 .5v.8l-.4 .9v-.7l.3-.4-.3-.6-.6 .2-.2 1.1h-.2l-.1-.8zM575.3 149.7l.6-.3 .5 .2 .1 .3v.8l-.4 .9v-.7l.3-.5-.3-.5-.6 .2-.2 1.1h-.2l-.1-.8zM575.3 149.7l-.9 .1-.2 .6M575.4 150.7l.2 .3 .5-.1M575.5 152.8l1-.4 .9 .2 .2 .4-.2 .5-.7 .7-.5 .1-.7-.8zM575.5 150.4l.3 .1M575.5 150.1l.6-.2 .3 .6-.3 .4h-.6l-.2-.2zM575.5 154.8l.9-.2-.4 1.3-.7 .9v.8l-.3 .1-.2 .5-.2-1zM575.5 154.8l-.9 2.5 .2 .9 .4-.6 .2 1.4-.3-.9-.4 1 .1-.9M575.6 150.9h.1"/>
<path d="M575.6 153.8l-.3 .5 .2 .5 .9-.2 .5-.6M575.6 147.3l-.1 .7M575.6 150.5h.1M575.7 150.8h.1M576 147.4l-.2 .6M576 150.6l.2 .1M576 155.7l.8-.1-.1 .7-.4 .7 .2 .7-.3 .2-.5-.2zM576 150.6v.1M576.2 151.4l.4 .7M576.3 153.9h.1M576.3 147.4l-.2 .7M576.3 152.3l1-.5 .9-.1-.7 1z"/>
<path d="M576.4 154.6l-.5 1.3-.6 .9-.1 .9M576.5 153.8l-.3 .1M576.5 150.4l.6 .5 .6 .8-1.1 .4-.2-.2-.2-.5zM576.5 150.4l.6 .4 .3 .6M576.5 154.1l-.1 .1M576.7 147.5l-.2 .7M576.7 158.8v.3l-2 .6-1.1-.4v-.3l1.1 .4 2-.6a5.9 5.9 0 0 0-3.1 .2M576.8 155.7l-.5 1.3 .2 .7-.3 .2-.5-.2 .3-1.9M577 153.8h.3l-.1 1.8-1.2 .1 .4-1.1zM577 147.7l-.2 .6M577.1 153.5l-.1 .4M577.1 152.5l.3 .1 .2 .3"/>
<path d="M577.1 151.3l.5 .4M577.2 155.6l-1.2 .1M577.2 157l-.1 .2 .3 .2M577.3 147.8l-.2 .6M577.3 153.8v1.6l-.6 1.5 .2 1 .3 .3M577.5 156.7l1.1-1-.1 .9-.7 1.3 .2 .7-.3 .3-.6-.2zM577.5 152.7l.4-.6 .4-.4 1.4 .2 .4 .4-.3 .6-1 .7-.6-.1-.6-.6M577.6 152.9l-1 1.3h-.4l-.6-.4-.1-.8 .5-.4 .6-.1 .2 .2-.3 .4 .1 .5 .6-.4-.1-.7-1.1-.1-.5 .4v.5M577.6 154.5v.5M577.7 147.9l-.3 .6M578 148.1l-.3 .6M578 153.7l-.8 .1"/>
<path d="M578.1 157.9l.6 .4M578.3 148.3l-.4 .5M578.3 151.7l-1 .1-1 .5M578.5 156.7l.8 .9M578.5 151.9l1.1-.1 .5 .4-.1 .6 .3 1.3v1.7l-.3 1.7 .2 .8-2.4-.1 .8-2.5-1.5 1.4 .7-2.4 .7-1.1h.5l-.6-.3-.3-.4v-.5zM578.5 153.7l-.9 1.5-.5 1.9 1.5-1.4 .5-.1M578.6 151.8l-.5 .6-.1 .5 .3 .4 .7 .2M578.6 148.4l-.4 .6M578.6 155.7l-.2 .9-.6 1.3 .2 .7-.4 .3-.5-.2 .4-2M578.7 153.7l-.2 1M578.9 157.1l.1 .8 .5 .4M578.9 148.6l-.4 .6"/>
<path d="M579.1 152.2l-.2 .3M579.2 148.9l-.5 .5M579.2 159.9l.5 .5M579.4 159.7l.5 .5M579.4 149.1l-.4 .5M579.7 159.5l.5 .4M579.7 149.3l-.5 .5M579.9 159.2l.5 .4M579.9 153.9l.1 3.3M580 149.6l-.5 .5M580 152.7l.3 2-.3 2.6 .2 1-2.4-.1M580.1 159l.5 .4"/>
<path d="M580.2 149.8l-.5 .5M580.2 158.7l.6 .4M580.4 158.4l.6 .4M580.4 150.1l-.5 .4M580.6 158.1l.6 .4M580.6 150.4l-.5 .4M580.7 157.8l.6 .3M580.8 150.7l-.5 .4M580.9 157.5l.6 .3M581 157.3l.6 .2M581 151l-.6 .3M581.1 156.9l.6 .2"/>
<path d="M581.2 156.6l.6 .2M581.2 151.3l-.6 .3M581.2 156.3l.7 .1M581.3 156l.7 .1M581.3 155.7h.7M581.4 151.6l-.7 .3M581.4 155.3l.7 .1M581.4 155.1h.7M581.5 152l-.6 .2M581.6 152.3l-.6 .2M581.7 152.6l-.6 .2M581.8 153l-.6 .1"/>
<path d="M581.9 153.3l-.6 .2M582 153.7l-.7 .1M582 154l-.7 .1M582.1 154.4h-.7M582.1 154.7l-.7 .1M569.7 160l-.4 .5M570 160.3l-.5 .5M570.2 160.5l-.4 .5M570.5 160.6l-.4 .6M570.8 160.8l-.4 .6M571.1 161l-.4 .6M571.3 161.1l-.3 .6"/>
<path d="M571.6 161.3l-.2 .6M571.9 161.4l-.2 .6M572.2 161.5l-.2 .6M572.6 161.6l-.2 .6M572.9 161.7l-.2 .6M573.2 161.7l-.1 .7M573.5 161.8l-.1 .7M573.8 161.8v.7M574.2 161.8l-.1 .7M574.5 161.8v.7M574.8 161.8l.1 .7M575.1 161.8l.1 .7"/>
<path d="M575.5 161.8l.1 .6M575.8 161.7l.1 .7M576.1 161.6l.2 .7M576.4 161.5l.2 .7M576.7 161.5l.2 .6M577 161.3l.3 .7M577.3 161.2l.3 .6M577.6 161.1l.3 .6M577.9 160.9l.3 .6M578.2 160.7l.3 .6M578.4 160.6l.4 .5M578.7 160.4l.4 .5"/>
<path d="M579 160.2l.4 .5"/>
</g>
<!-- layer: G-ANNO-TTLB -->
<g fill="#fff" stroke="#fff" stroke-width=".27">
<path d="M556 160.2l30.7 4.3-5.7-4.3zM556 160.2l30.7 4.3h-30.7z"/>
<path d="M581 145.6h5.7l-5.7 14.6zM586.7 145.6l-5.7 14.6 5.7 4.3z"/>
</g>
<path d="M556 160.2h25v-14.6h5.7v18.9h-30.7z" fill="none" stroke="#fff" stroke-width=".27"/>
<g fill="#000" stroke="#000" stroke-width=".27">
<path d="M80.9 7.7l.2 2.5v-2.5zM80.9 7.7l.2 2.5h-.2z"/>
<path d="M130.9 7.7l.2 2.5v-2.5zM130.9 7.7l.2 2.5h-.2z"/>
<path d="M180.9 7.7l.2 2.5v-2.5zM180.9 7.7l.2 2.5h-.2z"/>
<path d="M230.9 7.7l.2 2.5v-2.5zM230.9 7.7l.2 2.5h-.2z"/>
<path d="M280.9 7.7l.2 2.5v-2.5zM280.9 7.7l.2 2.5h-.2z"/>
<path d="M330.9 7.7l.2 2.5v-2.5zM330.9 7.7l.2 2.5h-.2z"/>
<path d="M380.9 7.7l.2 2.5v-2.5zM380.9 7.7l.2 2.5h-.2z"/>
<path d="M430.9 7.7l.2 2.5v-2.5zM430.9 7.7l.2 2.5h-.2z"/>
<path d="M480.9 7.7l.2 2.5v-2.5zM480.9 7.7l.2 2.5h-.2z"/>
<path d="M530.9 7.7l.2 2.5v-2.5zM530.9 7.7l.2 2.5h-.2z"/>
<path d="M25.2 10.4h555.5l.5-.5zM24.8 9.9h556.4l-556 .5zM24.8 9.9l.4 400v-399.5zM24.8 9.9l.4 400-.4 .5zM25.2 409.9l-.4 .5 555.9-.5zM24.8 410.4l555.9-.5 .5 .5zM580.7 10.4v399.5l.5 .5zM580.7 10.4l.5-.5v400.5z"/>
<path d="M22.5 60.3h2.5v-.2zM22.5 60.1h2.5l-2.5 .2z"/>
<path d="M581 60.3h2.5v-.2zM581 60.1h2.5l-2.5 .2z"/>
<path d="M22.5 110.3h2.5v-.2zM22.5 110.1h2.5l-2.5 .2z"/>
<path d="M581 110.3h2.5v-.2zM581 110.1h2.5l-2.5 .2z"/>
<path d="M22.5 160.3h2.5v-.2zM22.5 160.1h2.5l-2.5 .2z"/>
<path d="M531 160.3h50v-.2zM531 160.1h50l-50 .2z"/>
<path d="M581 160.3h2.5v-.2zM581 160.1h2.5l-2.5 .2z"/>
<path d="M22.5 210.3h2.5v-.2zM22.5 210.1h2.5l-2.5 .2z"/>
<path d="M531 210.3h50v-.2zM531 210.1h50l-50 .2z"/>
<path d="M581 210.3h2.5v-.2zM581 210.1h2.5l-2.5 .2z"/>
<path d="M531 226.9h50v-.2zM531 226.7h50l-50 .2z"/>
<path d="M531 243.4v.2l50-.2zM531 243.6l50-.2v.2z"/>
<path d="M531 243.6h50v-.2zM531 243.4h50l-50 .2z"/>
<path d="M22.5 260.2h2.5v-.1zM22.5 260.1h2.5l-2.5 .1z"/>
<path d="M531 260.1v.1l50-.1zM531 260.2l50-.1v.1z"/>
<path d="M531 260.1v.1l50-.1zM531 260.2l50-.1v.1z"/>
<path d="M531 276.7v.2l50-.2zM531 276.9l50-.2v.2z"/>
<path d="M531 260.1v.1l50-.1zM531 260.2l50-.1v.1z"/>
<path d="M531 260.1v.1l50-.1zM531 260.2l50-.1v.1z"/>
<path d="M581 260.2h2.5v-.1zM581 260.1h2.5l-2.5 .1z"/>
<path d="M531 293.4v.2l50-.2zM531 293.6l50-.2v.2z"/>
<path d="M531 293.4v.2l50-.2zM531 293.6l50-.2v.2z"/>
<path d="M22.5 310.3h2.5v-.2zM22.5 310.1h2.5l-2.5 .2z"/>
<path d="M531 315.1h50zM531 315.2l50-.1z"/>
<path d="M531 310.1v.2l50-.2zM531 310.3l50-.2v.2z"/>
<path d="M581 310.3h2.5v-.2zM581 310.1h2.5l-2.5 .2z"/>
<path d="M531 335.1h50zM531 335.2l50-.1z"/>
<path d="M531 330.1h50zM531 330.2l50-.1z"/>
<path d="M531 325.1h50zM531 325.2l50-.1z"/>
<path d="M531 320.1h50zM531 320.2l50-.1z"/>
<path d="M531 355.1h50zM531 355.2l50-.1z"/>
<path d="M531 350.1h50zM531 350.2l50-.1z"/>
<path d="M531 345.1h50zM531 345.2l50-.1z"/>
<path d="M531 340.1h50zM531 340.2l50-.1z"/>
<path d="M22.5 360.2h2.5v-.1zM22.5 360.1h2.5l-2.5 .1z"/>
<path d="M531 360.1v.1l50-.1zM531 360.2l50-.1v.1z"/>
<path d="M531 360.1v.1l50-.1zM531 360.2l50-.1v.1z"/>
<path d="M581 360.2h2.5v-.1zM581 360.1h2.5l-2.5 .1z"/>
<path d="M581 360.2h2.5v-.1zM581 360.1h2.5l-2.5 .1z"/>
<path d="M581 360.2h2.5v-.1zM581 360.1h2.5l-2.5 .1z"/>
<path d="M80.9 410.2l.2 2.5v-2.5zM80.9 410.2l.2 2.5h-.2z"/>
<path d="M130.9 410.2l.2 2.5v-2.5zM130.9 410.2l.2 2.5h-.2z"/>
<path d="M180.9 410.2l.2 2.5v-2.5zM180.9 410.2l.2 2.5h-.2z"/>
<path d="M230.9 410.2l.2 2.5v-2.5zM230.9 410.2l.2 2.5h-.2z"/>
<path d="M280.9 410.2l.2 2.5v-2.5zM280.9 410.2l.2 2.5h-.2z"/>
<path d="M330.9 410.2l.2 2.5v-2.5zM330.9 410.2l.2 2.5h-.2z"/>
<path d="M380.9 410.2l.2 2.5v-2.5zM380.9 410.2l.2 2.5h-.2z"/>
<path d="M430.9 410.2l.2 2.5v-2.5zM430.9 410.2l.2 2.5h-.2z"/>
<path d="M480.9 410.2l.2 2.5v-2.5zM480.9 410.2l.2 2.5h-.2z"/>
<path d="M530.9 410.2v2.5h.2zM530.9 410.2h.2v2.5z"/>
<path d="M530.9 410.2l.2 2.5v-2.5zM530.9 410.2l.2 2.5h-.2z"/>
<path d="M540.9 410.2l.2 2.5v-2.5zM540.9 410.2l.2 2.5h-.2z"/>
<path d="M555.9 410.2l.2 2.5v-2.5zM555.9 410.2l.2 2.5h-.2z"/>
<path d="M580.7 410.2l.5 2.5v-2.5zM580.7 410.2l.5 2.5h-.5z"/>
</g>
<text font-size="13.4" x="540" y="390">A712</text>
<g font-size="5.6">
<text x="57.5" y="40.7">8</text>
<text x="52.5" y="47">A712</text>
</g>
<text font-size="5" x="533.5" y="188.4">METOD 502.154.75</text>
<g font-size="3.5">
<text x="44.5" y="66.6">VISTA FRONTALE</text>
<text x="300" y="66.2">VISTA LATERALE</text>
<text x="74.6" y="363.1">VISTA POSTERIORE</text>
<text x="237" y="363.3">VISTA LATERALE</text>
<text x="362.5" y="363.2">VISTA SUPERIORE</text>
</g>
<g font-size="2.5">
<text x="50.6" y="9">1</text>
<text x="105.3" y="9">2</text>
<text x="155.3" y="9">3</text>
<text x="205.3" y="9">4</text>
<text x="255.3" y="9">5</text>
<text x="305.3" y="9">6</text>
<text x="355.3" y="9">7</text>
<text x="405.3" y="9">8</text>
<text x="455.3" y="9">9</text>
<text x="504.6" y="9">10</text>
<text x="554.6" y="9">11</text>
<text x="22.2" y="36.1">A</text>
<text x="582.1" y="36.1">A</text>
<text x="22.2" y="86.1">B</text>
<text x="582.1" y="86.1">B</text>
<text x="22.2" y="136.1">C</text>
<text x="582.1" y="136.1">C</text>
<text x="531.8" y="153.1">POLITECNICO DI MILANO</text>
<text x="531.9" y="159.1">C.L. DESIGN DEGLI INTERNI</text>
<text x="531.9" y="156.1">SCUOLA DEL DESIGN</text>
<text x="532" y="162.9">PROGETTO:</text>
<text x="22.2" y="186.1">D</text>
<text x="582.1" y="186.1">D</text>
<text x="532" y="213">CORSO:</text>
<text x="542.3" y="216.4">STRUMENTI E METODI</text>
<text x="546.1" y="219.4">DEL PROGETTO</text>
<text x="532" y="229.6">DOCENTE:</text>
<text x="22.2" y="236.1">E</text>
<text x="544.8" y="236.1">MARCO FERRARA</text>
<text x="582.1" y="236.1">E</text>
<text x="532" y="246.3">STUDENTI:</text>
<text x="540.2" y="252.7">ALICE EMMA VENDRAMIN</text>
<text x="532" y="262.9">OGGETTO:</text>
<text x="535.7" y="269.4">INGRANDIMENTI E PARTICOLARI</text>
<text x="532" y="279.6">NOTE:</text>
<text x="22.3" y="286.1">F</text>
<text x="582.2" y="286.1">F</text>
<text x="532" y="296.3">NOME FILE:</text>
<text x="541.9" y="302.5">METOD 502.154.75 dwg</text>
<text x="531.9" y="313.6">VERS</text>
<text x="571.5" y="313.6">DATA</text>
<text x="22.1" y="336.1">G</text>
<text x="582" y="336.1">G</text>
<text x="532" y="358.6">A</text>
<text x="562.3" y="358.6">YYYY/MM/DD</text>
<text x="532" y="363.1">TAVOLA NO.:</text>
<text x="565.4" y="363.1">012 DI</text>
<text x="575.3" y="363.1">020</text>
<text x="22.2" y="386.1">H</text>
<text x="582.1" y="386.1">H</text>
<text x="532" y="405.6">DATA:</text>
<text x="542" y="405.5">2017/05/23</text>
<text x="556.9" y="405.6">SCALA:</text>
<text x="572.9" y="405.5">1:1</text>
<text x="19.5" y="410.4" transform="rotate(-90 19.5 410.4)">DIRECTORY: C:\USERS\ALICE\DESKTOP\QM-S_2-CUCINA\METOD 50215475.DWG | PLOTTED ON: 13/07/2017 16:15:22 | BY USER: ALICE</text>
<text x="48.8" y="413.6">1</text>
<text x="105.3" y="413.6">2</text>
<text x="155.3" y="413.6">3</text>
<text x="205.3" y="413.6">4</text>
<text x="255.3" y="413.6">5</text>
<text x="305.3" y="413.6">6</text>
<text x="355.3" y="413.6">7</text>
<text x="405.3" y="413.6">8</text>
<text x="455.3" y="413.6">9</text>
<text x="504.6" y="413.6">10</text>
<text x="531.5" y="412.7">0</text>
<text x="531.9" y="408.5">REV:</text>
<text x="541.5" y="412.7">10mm</text>
<text x="542" y="408.6">A</text>
<text x="556.5" y="412.7">25mm</text>
<text x="556.9" y="408.6">FORMATO:</text>
<text x="573.4" y="408.6">A2</text>
<text x="573.5" y="412.7">50mm</text>
</g>
</svg>
